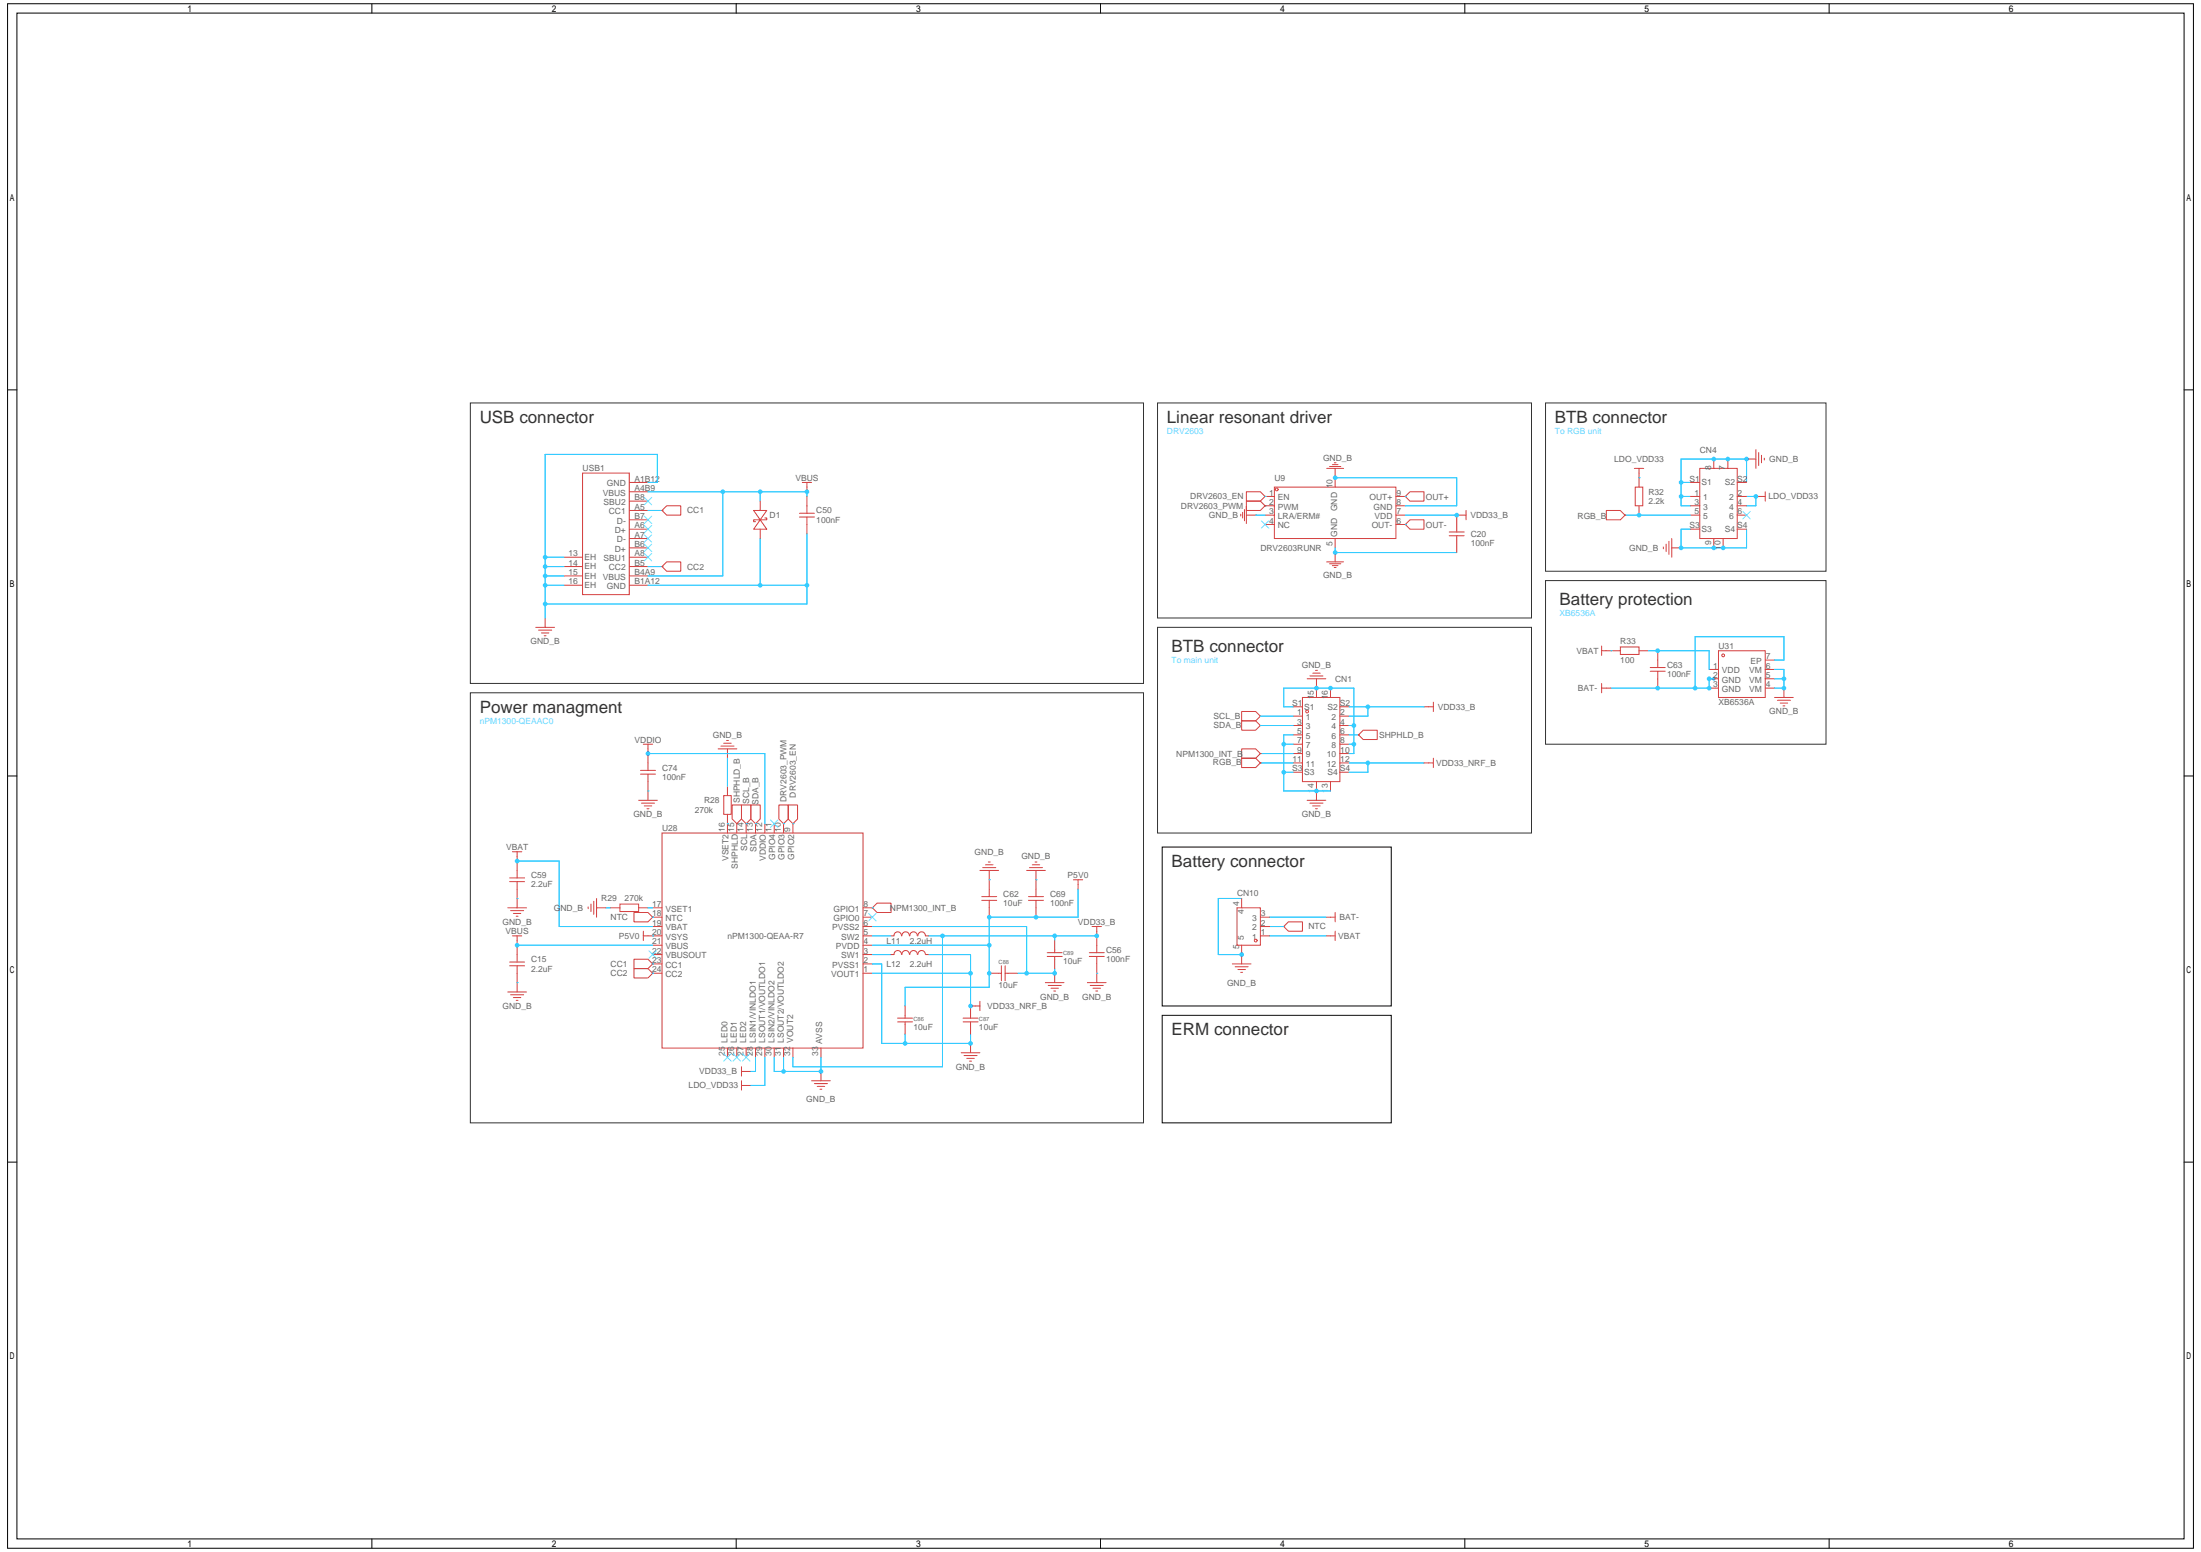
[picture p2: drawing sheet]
<svg xmlns="http://www.w3.org/2000/svg" width="297mm" height="210mm" viewBox="0 0 297 210" stroke-linecap="round" stroke-linejoin="round" font-family="sans-serif">
<circle cx="231.4" cy="91.6" r=".25" fill="#39f"/>
<g fill="none" stroke="#d43d3d" stroke-width=".14">
<path d="M76.1 75.2h2.6M76.1 76.5h2.6M76.1 77.8h2.6M76.1 79h2.6M78.7 63.9h6.3v16.4h-6.3zM85 65.1h2.5M85 66.4h2.5M85 67.7h2.5M85 68.9h2.5M85 70.2h2.5M85 71.4h2.5M85 72.7h2.5"/>
<path d="M85 74h2.5M85 75.2h2.5M85 76.5h2.5M85 77.8h2.5M85 79h2.5M89.4 68.9l.6-.6h1.9v1.3h-1.9zM89.4 68.9h.1M89.4 76.5l.6-.6h1.9v1.2h-1.9zM89.4 76.5h.1M101.8 68.9h1.7l-.9 1.3zM102.6 70.2l.9 1.2h-1.7zM102.6 67.7v1.2"/>
<path d="M102.6 71.4v1.3M103.3 69.9h.2v.3h-1.7v.2h.2M107.9 69.3h2.1M107.9 69.8h2.1M108.3 65.1h1.3M109 65.1v1.3M109 67v2.3M109 69.8v2.3M167.5 69.4v.3M167.8 69.2v.7M168 68.8v1.5M168.3 66.4h1.9l.6 .6-.6 .7h-1.9z"/>
<path d="M168.3 67.7h1.9l.6 .6-.6 .6h-1.9zM168.3 69.6h1.2M168.3 68.4v2.3M169.5 69.6h.1M170.8 67h.1M170.8 68.3h.1M170.8 67h1.3M170.8 68.3h1.3M170.8 69.6h1.3M170.8 70.8h1.3M172.1 65.8h16.4v6.9h-16.4zM179.1 75.9h2.3"/>
<path d="M179.1 63.2h2.3M179.5 76.1h1.5M179.5 63h1.5M179.9 76.4h.8M179.9 62.7h.8M180.1 76.6h.3M180.1 62.5h.3M180.3 74.6h.1M180.3 64.5h.1M180.3 63.2v2.6M180.3 72.7v1.3M180.3 74.6v1.3"/>
<path d="M188.5 67h1.2M188.5 68.3h1.2M188.5 69.6h1.2M188.5 70.8h1.2M189.7 67h.1M189.7 70.8h.1M190.4 66.4h1.9v1.3h-1.9l-.7-.7zM190.4 70.2h1.9v1.2h-1.9l-.7-.6zM195.7 72.3h2M195.7 71.8h2M196.7 69.6h.1M196.7 69.6h1.2"/>
<path d="M196.7 69.6v2.2M196.7 72.3v2.3M197.9 68.9v1.3M216.9 68.9h1.9l.6 .7-.6 .6h-1.9zM219.4 69.6h.1M220.7 63.2h1.2M220.8 65.8h1v2.5h-1zM221.3 63.2v2.6M221.3 68.3v1.3M224.6 73.8v.3M225 73.5v1M225.3 73.1v1.8"/>
<path d="M225.7 74h1.3M225.7 72.7v2.5M228.2 65.1h1.3M228.2 71.4h1.3M228.2 67h1.3M228.2 68.3h1.3M228.2 69.6h1.3M229.5 63.2h5.1v9.5h-5.1zM231.4 62v1.2M231.4 72.7v1.3M232.7 72.7v1.3M233.3 62v1.2"/>
<path d="M234.6 65.1h1.2M234.6 71.4h1.2M234.6 67h1.2M234.6 68.3h1.2M234.6 69.6h1.2M235.8 62h1.3M237.1 67h1.2M237.1 60.7v2.5M237.5 61.1v1.8M237.8 61.5v1M238.2 61.9v.2M238.3 66.4v1.3"/>
<path d="M72.3 84.7h2.6M72.7 85.1h1.8M73.1 85.5h1M73.5 85.8h.2M73.6 83.4v1.3M98.1 100h.2M167.7 96.1h1.8l.7 .6-.7 .6h-1.8zM167.7 97.3h1.8l.7 .7-.7 .6h-1.8zM170.2 96.7h.1M170.2 98h.1M174.6 96.7h1.3M174.6 98h1.3"/>
<path d="M174.6 99.2h1.3M174.6 95.4h1.3M175.9 94.2h5v11.3h-5zM176.5 91.6h2.5M176.9 91.3h1.7M177.2 90.9h1.1M177.6 90.5h.3M177.8 91.6v2.6M179.6 92.9v1.3M180.9 96.7h1.3M180.9 98h1.3M180.9 99.2h1.3"/>
<path d="M180.9 95.4h1.3M183.4 99.2h.1M184.1 98.6h1.9v1.3h-1.9l-.7-.7zM192.3 95.4h1.2M193.5 94.8v1.3M216.3 87.9h2.5M216.3 87.2v1.3M216.3 92.3v1.2M216.3 92.9h1.2M218.8 87.4h2.5v1h-2.5zM221.3 87.9h1.3M222.8 90.1h2"/>
<path d="M222.8 90.6h2M223.8 87.9v2.2M223.8 90.6v2.3M230.8 90.4h1.2M230.8 91.6h1.2M230.8 92.9h1.2M232 87.9h6.3v6.3h-6.3zM238.3 90.4h1.3M238.3 91.6h1.3M238.3 92.9h1.3M238.3 89.1h1.3M239.6 94.2h2.5"/>
<path d="M240 94.5h1.8M240.4 94.9h1M240.7 95.3h.3M240.9 92.9v1.3M68.8 119h2M68.8 118.5h2M69.2 115h1.3M69.8 115v3.5M69.8 119v3.6M86.2 108.1h2.6M86.5 104.5h2M86.5 104h2"/>
<path d="M86.6 108.4h1.8M86.9 100.5h1.2M87 108.8h1M87.4 109.2h.2M87.5 100.5v3.5M87.5 104.5v3.6M89.4 112.5h27.1v29h-27.1zM97 101.1h2.5M97.3 100.7h1.8M97.7 107.4h1v2.6h-1zM97.7 100.4h1M98.2 101.1v1.3"/>
<path d="M98.2 106.2v1.2M98.2 110v2.5M98.9 108.7h1.2v1.9l-.6 .6-.6-.6zM99.5 111.2h.1M99.5 111.2v1.3M100.1 108.7h1.3v1.9l-.7 .6-.6-.6zM100.7 111.2h.1M100.7 111.2v1.3M101.4 108.7h1.2v1.9l-.6 .6-.6-.6zM102 111.2h.1M102 111.2v1.3M103.3 111.2v1.3"/>
<path d="M104.5 111.2v1.3M105.2 108.7h1.2v1.9l-.6 .6-.6-.6zM105.8 111.2h.1M105.8 111.2v1.3M106.4 108.7h1.3v1.9l-.6 .6-.7-.6zM107.1 111.2h.1M107.1 111.2v1.3M132.3 117.5h2.5M132.7 117.1h1.8M133.1 116.8h1M133.4 116.4h.3M133.6 117.5v3.6"/>
<path d="M138.6 117.5h2.5M139 117.1h1.8M139.4 116.8h1M139.8 116.4h.2M139.9 117.5v3.6M144.9 118.8h1.3M145.6 118.8v1.2M167.7 101.1h1.8l.7 .6-.7 .7h-1.8zM167.7 102.4h1.8l.7 .6-.7 .6h-1.8zM170.2 101.7h.1M170.2 103h.1M174.6 103h1.3"/>
<path d="M174.6 101.7h1.3M174.6 100.5h1.3M174.6 104.3h1.3M176.5 108.1h2.5M176.9 108.4h1.7M177.2 108.8h1.1M177.6 109.2h.3M177.8 105.5v2.6M179.6 105.5v1.3M180.9 103h1.3M180.9 101.7h1.3M180.9 100.5h1.3"/>
<path d="M180.9 104.3h1.3M192.3 103h1.2M193.5 102.4v1.2M68.6 122.6h2.5M68.6 133.9h2.5M68.8 130.4h2M68.8 129.9h2M68.9 134.3h1.8M68.9 123h1.8M69.2 126.4h1.3M69.3 134.7h1M69.3 123.3h1"/>
<path d="M69.7 135.1h.2M69.7 123.7h.2M69.8 126.4v3.5M69.8 130.4v3.5M79.4 122.4v.3M79.8 122.1v1M80.2 121.7v1.8M80.5 122.6h1.3M80.5 121.3v2.5M82.4 122.6h1.3M83.7 122.1h2.5v1h-2.5zM85.6 129.5h1.9l.6 .6-.6 .7h-1.9z"/>
<path d="M85.6 130.8h1.9l.6 .6-.6 .6h-1.9zM85.6 123.2h1.9l.6 .6-.6 .7h-1.9zM86.2 122.6h1.3M86.9 126.4h2.5M86.9 125.7v1.3M88.1 130.1h.1M88.1 131.4h.1M88.1 123.8h.1M88.1 131.4h1.3M88.1 130.1h1.3M88.1 128.9h1.3M88.1 127.6h1.3"/>
<path d="M88.1 125.1h1.3M88.1 123.8h1.3M88.1 122.6h1.3M116.5 131.4h1.3M116.5 130.1h1.3M116.5 128.9h1.3M116.5 127.6h1.3M116.5 126.4h1.3M116.5 125.1h1.3M116.5 123.8h1.3M116.5 122.6h1.3M117.8 122.6h.1"/>
<path d="M118.4 121.9h1.9v1.3h-1.9l-.6-.6zM121.2 138h2M121.2 137.5h2M121.7 126.4a.5 .5 0 0 0-.5-.6 .5 .5 0 0 0-.5 .6h-.4M121.7 128.9a.5 .5 0 0 0-.5-.6 .5 .5 0 0 0-.5 .6h-.4M121.8 126.4a.5 .5 0 0 1 .5-.6 .5 .5 0 0 1 .5 .6M121.8 128.9a.5 .5 0 0 1 .5-.6 .5 .5 0 0 1 .5 .6M122.2 135.8v1.7M122.2 138v1.6M122.8 126.4a.5 .5 0 0 1 .5-.6 .5 .5 0 0 1 .6 .6M122.8 128.9a.5 .5 0 0 1 .5-.6 .5 .5 0 0 1 .6 .6M123.9 126.4a.5 .5 0 0 1 .5-.6 .5 .5 0 0 1 .5 .6"/>
<path d="M123.9 128.9a.5 .5 0 0 1 .5-.6 .5 .5 0 0 1 .5 .6M125 128.9h.4M125 126.4h.4M130 138h2.1M130 137.5h2.1M131 138v1.6M132.3 135.8h-1.3v1.7M132.3 135.2v1.3M132.6 121.1h2M132.6 121.6h2M133.6 131.4h1.6M133.6 121.6v2.2"/>
<path d="M135.2 130.4v2M135.7 131.4h1.7M135.7 130.4v2M138.9 121.1h2M138.9 121.6h2M139.9 121.6v2.2M141.1 132.7h2.6M141.4 128.6h2M141.4 129.1h2M141.5 133.1h1.8M141.9 133.4h1M142.3 133.8h.2"/>
<path d="M142.4 127v1.6M142.4 129.1v1.7M142.4 131.4v1.3M146.8 132.7h2.5M147.1 128.6h2M147.1 129.1h2M147.2 133.1h1.8M147.5 125.1h1.2M147.6 133.4h1M148 133.8h.2M148.1 125.1v3.5M148.1 129.1v3.6"/>
<path d="M166.4 130.1h2.5M166.8 130.5h1.7M167 122.6h3.2v5h-3.2zM167.1 130.9h1.1M167.5 131.3h.3M167.7 121.3v1.3M167.7 127.6v2.5M170.2 126.4h1.2M170.2 125.1h1.2M170.2 123.8h1.2M173.3 125.1l.7-.6h1.9v1.2h-1.9zM173.3 125.1h.1"/>
<path d="M179 126.4h1.3M179 123.8h1.3M180.3 123.2v1.3M180.3 125.7v1.3M98.2 141.5v1.3M99.5 141.5v1.3M100.1 144.7h1.3M100.1 144v1.3M100.1 145.9v1.3M100.1 146.6h1.3M100.7 141.5v1.3M102 141.5v1.3"/>
<path d="M103.3 141.5v1.3M104.5 141.5v1.3M105.8 141.5v1.3M107.1 141.5v1.3M109.6 145.9h2.5M110 146.3h1.7M110.3 146.7h1.1M110.7 147.1h.3M110.8 141.5v1.3M110.8 144.7v1.2M129.8 142.1h2.5M130.2 142.5h1.7"/>
<path d="M130.5 142.9h1M130.9 143.3h.3M131 140.9v1.2"/>
<circle cx="172.4" cy="66.1" r=".19"/>
<circle cx="176.5" cy="96.1" r=".19"/>
<circle cx="232.7" cy="88.5" r=".19"/>
<circle cx="169.5" cy="127" r=".19"/>
</g>
<g fill="none" stroke="#6ff" stroke-width=".14">
<path d="M87 67.2l1 1M87 69.7l1 1M87 70.9l1 1.1M87 72.2l1 1M87 73.5l1 1M87 74.7l1 1M88 67.2l-1 1M88 69.7l-1 1M88 70.9l-1 1.1M88 72.2l-1 1M88 73.5l-1 1M88 74.7l-1 1"/>
<path d="M170.3 70.3l1 1M171.3 70.3l-1 1M235.3 69.1l1 1M236.3 69.1l-1 1M104 110.7l1 1M105 110.7l-1 1M87.6 128.4l1 1M88.6 128.4l-1 1M117.3 123.3l1 1M118.3 123.3l-1 1M97.7 142.3l1 1M98.7 142.3l-1 1"/>
<path d="M99 142.3l1 1M100 142.3l-1 1M100.2 142.3l1.1 1M101.3 142.3l-1.1 1"/>
</g>
<g fill="none" stroke="#3cf" stroke-width=".14">
<path d="M73.6 79h2.5M73.6 77.8h2.5M73.6 76.5h2.5M73.6 75.2h2.5M87.5 79h21.5M87.5 65.1h1.3v-3.7h-15.2v22M87.5 76.5h1.9M87.5 66.4h21.5v.6M87.5 68.9h1.9M97.6 66.4v11.4h-10.1M102.6 66.4v1.3M102.6 72.7v6.3"/>
<path d="M109 72.1v9.4h-35.4M169.5 69.6h1.3M170.8 68.3h.1M170.8 67h.1M180.3 64.5h16.4v3.8h-7M180.3 74v.6h16.4M189.7 67h.1M189.7 70.8h.1M189.7 69.6h7M219.4 69.6h8.8M221.3 64.5h.1M227 65.1h1.2"/>
<path d="M227 67h1.2M228.2 71.4h-1.2v2.6h8.8v-2.6M235.8 65.1v-3.1h-8.8v6.3h1.2M235.8 67h1.3v1.3h-1.3M170.2 98h4.4M170.2 96.7h4.4M174.6 95.4h-1.3v-2.5h9.5v8.8h-.6M174.6 99.2h-1.3v7.6h6.3M182.2 98h.6M182.2 95.4h10.1M182.2 99.2h1.2M184.7 95.4v1.3h-2.5"/>
<path d="M217.5 87.9h.1M222.6 87.9h8.2v2.5M231.4 91.6h-.6v1.3h-13.3M239.6 90.4h1.3v2.5h-1.3M239.6 89.1h1.3v-3.1h-12v6.9M239.6 91.6h1.3M69.8 116.3h5.7v8.8h12.6M87.5 106.8h.1M87.5 101.7h15.8v9.5M98.2 111.2h.1M98.2 102.4v3.8M99.5 111.2h.1"/>
<path d="M100.7 111.2h.1M102 111.2h.1M105.8 111.2h.1M107.1 111.2h.1M133.6 118.8h.1M139.9 118.8h.1M170.2 101.7h4.4M170.2 103h4.4M173.3 100.5h1.3M173.3 104.3h1.3M182.2 100.5h.6M182.2 103h10.1"/>
<path d="M184.7 103v1.3h-2.5M69.8 132.7h.1M69.8 121.3h.1M69.8 127.6h18.3M81.8 122.6h.6M87.5 122.6h.6M88.1 131.4h.1M88.1 130.1h.1M88.1 126.4h.1M88.1 123.8h.1M117.8 122.6h.1M117.8 127.6h15.8"/>
<path d="M117.8 128.9h2.5M117.8 130.1h1.3v10.8h11.9v-1.3M117.8 131.4h13.2M117.8 126.4h2.5M117.8 125.1h20.8v6.3M122.2 139.6v1.3M125.4 128.9h5.6v6.9M125.4 126.4h22.7M127.3 126.4v17.6h-20.2v-1.2M142.4 130.8v.6h-5M142.4 126.4v.6M145.6 120v3.8h-12v9.5h-11.4v2.5"/>
<path d="M148.1 131.4h.1M167.7 121.3h-3.2v7.6h3.2M171.4 126.4h7.6M171.4 125.1h1.9M171.4 123.8h7.6M102 142.8v1.9h-.6M103.3 142.8v3.8h-1.9M104.5 142.8v1.9h6.3v-1.9M105.8 142.8v1.9"/>
</g>
<path d="M63.5 54.4h90.9v37.9h-90.9zM156.3 54.4h50.5v29h-50.5zM208.7 54.4h37.8v22.7h-37.8zM208.7 78.4h37.8v22.1h-37.8zM63.5 93.5h90.9v58.1h-90.9zM156.3 84.7h50.5v27.8h-50.5z" fill="none" stroke="#333" stroke-width=".14"/>
<g fill="none" stroke="#000" stroke-width=".14">
<path d="M1 .5h295.2v208.5h-295.2zM2.3 1.8h292.6v206h-292.6zM50.2 .5v1.3M99.4 .5v1.3M148.6 .5v1.3M197.8 .5v1.3M247 .5v1.3M1 52.6h1.3M294.9 52.6h1.3M1 104.8h1.3M156.9 114.4h30.9v21.4h-30.9zM294.9 104.8h1.3"/>
<path d="M156.9 137.1h30.9v14.5h-30.9zM1 156.9h1.3M294.9 156.9h1.3M50.2 207.8v1.2M99.4 207.8v1.2M148.6 207.8v1.2M197.8 207.8v1.2M247 207.8v1.2"/>
</g>
<g fill="#39f">
<circle cx="73.6" cy="79" r=".32"/>
<circle cx="73.6" cy="77.8" r=".32"/>
<circle cx="73.6" cy="76.5" r=".32"/>
<circle cx="73.6" cy="75.2" r=".32"/>
<circle cx="73.6" cy="81.5" r=".32"/>
<circle cx="109" cy="79" r=".32"/>
<circle cx="102.6" cy="79" r=".32"/>
<circle cx="97.6" cy="66.4" r=".32"/>
<circle cx="102.6" cy="66.4" r=".32"/>
<circle cx="109" cy="66.4" r=".32"/>
<circle cx="196.7" cy="69.6" r=".32"/>
<circle cx="180.3" cy="64.5" r=".32"/>
<circle cx="180.3" cy="74.6" r=".32"/>
<circle cx="69.8" cy="127.6" r=".32"/>
<circle cx="131" cy="131.4" r=".32"/>
<circle cx="131" cy="135.8" r=".32"/>
<circle cx="122.2" cy="140.9" r=".32"/>
<circle cx="131" cy="140.9" r=".32"/>
<circle cx="127.3" cy="126.4" r=".32"/>
<circle cx="142.4" cy="126.4" r=".32"/>
<circle cx="148.1" cy="126.4" r=".32"/>
<circle cx="69.8" cy="116.3" r=".32"/>
<circle cx="133.6" cy="127.6" r=".32"/>
<circle cx="133.6" cy="123.8" r=".32"/>
<circle cx="139.9" cy="123.8" r=".32"/>
<circle cx="133.6" cy="131.4" r=".32"/>
<circle cx="110.8" cy="144.7" r=".32"/>
<circle cx="105.8" cy="144.7" r=".32"/>
<circle cx="223.8" cy="87.9" r=".32"/>
<circle cx="240.9" cy="92.9" r=".32"/>
<circle cx="240.9" cy="91.6" r=".32"/>
<circle cx="177.8" cy="92.9" r=".32"/>
<circle cx="179.6" cy="92.9" r=".32"/>
<circle cx="182.8" cy="98" r=".32"/>
<circle cx="182.8" cy="100.5" r=".32"/>
<circle cx="177.8" cy="106.8" r=".32"/>
<circle cx="173.3" cy="104.3" r=".32"/>
<circle cx="173.3" cy="100.5" r=".32"/>
<circle cx="184.7" cy="103" r=".32"/>
<circle cx="87.5" cy="101.7" r=".32"/>
<circle cx="184.7" cy="95.4" r=".32"/>
<circle cx="237.1" cy="67" r=".32"/>
<circle cx="227" cy="67" r=".32"/>
<circle cx="227" cy="65.1" r=".32"/>
<circle cx="231.4" cy="62" r=".32"/>
<circle cx="233.3" cy="62" r=".32"/>
<circle cx="235.8" cy="62" r=".32"/>
<circle cx="232.7" cy="74" r=".32"/>
<circle cx="231.4" cy="74" r=".32"/>
<circle cx="227" cy="74" r=".32"/>
<circle cx="221.3" cy="69.6" r=".32"/>
<circle cx="167.7" cy="128.9" r=".32"/>
<circle cx="230.8" cy="91.6" r=".32"/>
<circle cx="230.8" cy="92.9" r=".32"/>
<circle cx="228.9" cy="92.9" r=".32"/>
<circle cx="223.8" cy="92.9" r=".32"/>
<circle cx="138.6" cy="131.4" r=".32"/>
<circle cx="142.4" cy="131.4" r=".32"/>
</g>
<g font-size="2.3" fill="#333">
<text x="64.8" y="57.1">USB connector</text>
<text x="157.6" y="57.1">Linear resonant driver</text>
<text x="209.9" y="57.1">BTB connector</text>
<text x="210.6" y="81.7">Battery protection</text>
<text x="158.2" y="88">BTB connector</text>
<text x="64.8" y="96.2">Power managment</text>
<text x="158.2" y="117.1">Battery connector</text>
<text x="158.2" y="139.8">ERM connector</text>
</g>
<g font-size="1.1" fill="#6cf">
<text x="157.6" y="58.6">DRV2603</text>
<text x="209.9" y="58.6">To RGB unit</text>
<text x="210.6" y="83.2">XB6536A</text>
<text x="158.2" y="89.5">To main unit</text>
<text x="64.8" y="97.7">nPM1300-QEAAC0</text>
</g>
<g font-size="1.1" fill="#666">
<text x="78.7" y="63.6">USB1</text>
<text x="82" y="65.7">GND</text>
<text x="85.7" y="65">A1B12</text>
<text x="107.4" y="64.9">VBUS</text>
<text x="172.1" y="64.9">U9</text>
<text x="178.6" y="62.2">GND_B</text>
<text x="179.9" y="65.9" transform="rotate(-90 179.9 65.9)">10</text>
<text x="218" y="62.4">LDO_VDD33</text>
<text x="228.1" y="65">S1</text>
<text x="229.5" y="61.1">CN4</text>
<text x="229.8" y="65.5">S1</text>
<text x="231" y="63.5" transform="rotate(-90 231 63.5)">8</text>
<text x="232.9" y="65.5">S2</text>
<text x="232.9" y="63.5" transform="rotate(-90 232.9 63.5)">7</text>
<text x="234.6" y="65">S2</text>
<text x="238.9" y="62.4">GND_B</text>
<text x="81.4" y="66.9">VBUS</text>
<text x="81.5" y="68.2">SBU2</text>
<text x="82.2" y="69.4">CC1</text>
<text x="83" y="72">D+</text>
<text x="83.3" y="70.7">D-</text>
<text x="85.7" y="66.3">A4B9</text>
<text x="85.7" y="67.5">B8</text>
<text x="85.7" y="68.8">A5</text>
<text x="85.7" y="70.1">B7</text>
<text x="85.7" y="71.3">A6</text>
<text x="92.8" y="69.3">CC1</text>
<text x="103.9" y="70">D1</text>
<text x="110.2" y="69.3">C50</text>
<text x="110.2" y="70.6">100nF</text>
<text x="159.4" y="68.7">DRV2603_PWM</text>
<text x="160.7" y="67.4">DRV2603_EN</text>
<text x="163.2" y="70">GND_B</text>
<text x="171.4" y="66.9">1</text>
<text x="171.4" y="68.2">2</text>
<text x="171.4" y="69.4">3</text>
<text x="171.4" y="70.7">4</text>
<text x="172.5" y="67.5">EN</text>
<text x="172.5" y="68.8">PWM</text>
<text x="172.5" y="70.1">LRA/ERM#</text>
<text x="172.5" y="71.3">NC</text>
<text x="180.6" y="69" transform="rotate(-90 180.6 69)">GND</text>
<text x="184.9" y="67.5">OUT+</text>
<text x="185.2" y="71.3">OUT-</text>
<text x="185.5" y="68.8">GND</text>
<text x="185.6" y="70.1">VDD</text>
<text x="188.5" y="70.7">6</text>
<text x="188.5" y="69.4">7</text>
<text x="188.5" y="68.2">8</text>
<text x="188.5" y="66.9">9</text>
<text x="192.5" y="67.5">OUT+</text>
<text x="192.5" y="71.3">OUT-</text>
<text x="198.5" y="70">VDD33_B</text>
<text x="213" y="70.1">RGB_B</text>
<text x="222.6" y="66.8">R32</text>
<text x="222.6" y="68.1">2.2k</text>
<text x="228.1" y="71.3">S3</text>
<text x="228.8" y="66.9">1</text>
<text x="228.8" y="68.2">3</text>
<text x="228.8" y="69.4">5</text>
<text x="229.8" y="71.8">S3</text>
<text x="230" y="67.5">1</text>
<text x="230" y="68.8">3</text>
<text x="230" y="70.1">5</text>
<text x="232.9" y="71.8">S4</text>
<text x="233.5" y="70.1">6</text>
<text x="233.5" y="68.8">4</text>
<text x="233.5" y="67.5">2</text>
<text x="234.6" y="71.3">S4</text>
<text x="234.6" y="69.4">6</text>
<text x="234.6" y="68.2">4</text>
<text x="234.6" y="66.9">2</text>
<text x="238.8" y="67.4">LDO_VDD33</text>
<text x="76.7" y="75.1">13</text>
<text x="76.7" y="76.4">14</text>
<text x="76.7" y="77.6">15</text>
<text x="78.9" y="75.6">EH</text>
<text x="78.9" y="76.9">EH</text>
<text x="81.5" y="75.8">SBU1</text>
<text x="82.2" y="77">CC2</text>
<text x="83" y="74.5">D+</text>
<text x="83.3" y="73.2">D-</text>
<text x="85.7" y="72.6">A7</text>
<text x="85.7" y="73.9">B6</text>
<text x="85.7" y="75.1">A8</text>
<text x="85.7" y="76.4">B5</text>
<text x="85.7" y="77.6">B4A9</text>
<text x="92.8" y="76.9">CC2</text>
<text x="170.2" y="74.4">DRV2603RUNR</text>
<text x="179.9" y="73.7" transform="rotate(-90 179.9 73.7)">5</text>
<text x="180.6" y="72.5" transform="rotate(-90 180.6 72.5)">GND</text>
<text x="198.6" y="72.5">C20</text>
<text x="198.6" y="73.7">100nF</text>
<text x="220" y="74.4">GND_B</text>
<text x="231" y="73.6" transform="rotate(-90 231 73.6)">9</text>
<text x="232.3" y="74.2" transform="rotate(-90 232.3 74.2)">10</text>
<text x="76.7" y="78.9">16</text>
<text x="78.9" y="78.2">EH</text>
<text x="78.9" y="79.4">EH</text>
<text x="81.4" y="78.3">VBUS</text>
<text x="82" y="79.5">GND</text>
<text x="85.7" y="78.9">B1A12</text>
<text x="178.6" y="78.1">GND_B</text>
<text x="71.6" y="87">GND_B</text>
<text x="212.9" y="88.3">VBAT</text>
<text x="218.8" y="87">R33</text>
<text x="218.8" y="89.5">100</text>
<text x="232" y="87.6">U31</text>
<text x="236.3" y="89.6">EP</text>
<text x="238.4" y="89">7</text>
<text x="174.5" y="95.3">S1</text>
<text x="175.8" y="90.2">GND_B</text>
<text x="176.1" y="95.8">S1</text>
<text x="177.4" y="94.4" transform="rotate(-90 177.4 94.4)">15</text>
<text x="179.2" y="95.8">S2</text>
<text x="179.3" y="94.4" transform="rotate(-90 179.3 94.4)">16</text>
<text x="180.3" y="92">CN1</text>
<text x="180.9" y="95.3">S2</text>
<text x="194.1" y="95.8">VDD33_B</text>
<text x="213.1" y="93.3">BAT-</text>
<text x="225.1" y="90.2">C63</text>
<text x="225.1" y="91.4">100nF</text>
<text x="231.3" y="90.3">1</text>
<text x="231.3" y="91.5">2</text>
<text x="231.3" y="92.8">3</text>
<text x="232" y="95.2">XB6536A</text>
<text x="232.5" y="90.9">VDD</text>
<text x="232.5" y="92.2">GND</text>
<text x="232.5" y="93.4">GND</text>
<text x="236.2" y="93.4">VM</text>
<text x="236.2" y="92.2">VM</text>
<text x="236.2" y="90.9">VM</text>
<text x="238.4" y="92.8">4</text>
<text x="238.4" y="91.5">5</text>
<text x="238.4" y="90.3">6</text>
<text x="85.7" y="100.3">VDDIO</text>
<text x="96.2" y="99.6">GND_B</text>
<text x="163.9" y="97.1">SCL_B</text>
<text x="163.9" y="98.4">SDA_B</text>
<text x="175.2" y="96.6">1</text>
<text x="175.2" y="97.8">3</text>
<text x="175.2" y="99.1">5</text>
<text x="175.2" y="100.4">7</text>
<text x="175.2" y="101.6">9</text>
<text x="176.3" y="97.2">1</text>
<text x="176.3" y="98.5">3</text>
<text x="176.3" y="99.7">5</text>
<text x="176.3" y="101">7</text>
<text x="179.8" y="101">8</text>
<text x="179.8" y="99.7">6</text>
<text x="179.8" y="98.5">4</text>
<text x="179.8" y="97.2">2</text>
<text x="181" y="101.6">10</text>
<text x="181" y="100.4">8</text>
<text x="181" y="99.1">6</text>
<text x="181" y="97.8">4</text>
<text x="181" y="96.6">2</text>
<text x="186.2" y="99.6">SHPHLD_B</text>
<text x="238.9" y="96.5">GND_B</text>
<text x="89.4" y="104">C74</text>
<text x="89.4" y="105.3">100nF</text>
<text x="107.5" y="107.7" transform="rotate(-90 107.5 107.7)">DRV2603_EN</text>
<text x="158.8" y="102.1">NPM1300_INT_B</text>
<text x="163.8" y="103.3">RGB_B</text>
<text x="174.5" y="104.2">S3</text>
<text x="174.5" y="102.9">11</text>
<text x="176.1" y="104.7">S3</text>
<text x="176.3" y="102.3">9</text>
<text x="176.3" y="103.5">11</text>
<text x="177.4" y="107.1" transform="rotate(-90 177.4 107.1)">14</text>
<text x="179.2" y="103.5">12</text>
<text x="179.2" y="102.3">10</text>
<text x="179.2" y="104.7">S4</text>
<text x="179.3" y="107.1" transform="rotate(-90 179.3 107.1)">13</text>
<text x="180.9" y="104.2">S4</text>
<text x="181" y="102.9">12</text>
<text x="193.9" y="103.4">VDD33_NRF_B</text>
<text x="85.5" y="110.4">GND_B</text>
<text x="89.4" y="112.2">U28</text>
<text x="93.8" y="109.7">270k</text>
<text x="95.1" y="108.5">R28</text>
<text x="97.9" y="112.3" transform="rotate(-90 97.9 112.3)">16</text>
<text x="99.1" y="112.3" transform="rotate(-90 99.1 112.3)">15</text>
<text x="99.9" y="108.4" transform="rotate(-90 99.9 108.4)">SHPHLD_B</text>
<text x="100.4" y="112.3" transform="rotate(-90 100.4 112.3)">14</text>
<text x="101.1" y="108.5" transform="rotate(-90 101.1 108.5)">SCL_B</text>
<text x="101.7" y="112.3" transform="rotate(-90 101.7 112.3)">13</text>
<text x="102.4" y="108.7" transform="rotate(-90 102.4 108.7)">SDA_B</text>
<text x="102.9" y="112.3" transform="rotate(-90 102.9 112.3)">12</text>
<text x="104.2" y="112.3" transform="rotate(-90 104.2 112.3)">11</text>
<text x="105.4" y="112.3" transform="rotate(-90 105.4 112.3)">10</text>
<text x="106.2" y="108.3" transform="rotate(-90 106.2 108.3)">DRV2603_PWM</text>
<text x="106.7" y="112.3" transform="rotate(-90 106.7 112.3)">9</text>
<text x="175.8" y="110.4">GND_B</text>
<text x="68.3" y="114.8">VBAT</text>
<text x="71.7" y="118.6">C59</text>
<text x="71.7" y="119.8">2.2uF</text>
<text x="98.4" y="116.2" transform="rotate(-90 98.4 116.2)">VSET2</text>
<text x="99.6" y="117.3" transform="rotate(-90 99.6 117.3)">SHPHLD</text>
<text x="100.9" y="114.8" transform="rotate(-90 100.9 114.8)">SCL</text>
<text x="102.2" y="115" transform="rotate(-90 102.2 115)">SDA</text>
<text x="103.4" y="116.2" transform="rotate(-90 103.4 116.2)">VDDIO</text>
<text x="104.7" y="116.1" transform="rotate(-90 104.7 116.1)">GPIO4</text>
<text x="105.9" y="116.1" transform="rotate(-90 105.9 116.1)">GPIO3</text>
<text x="107.2" y="116.1" transform="rotate(-90 107.2 116.1)">GPIO2</text>
<text x="131.6" y="115.4">GND_B</text>
<text x="137.9" y="116">GND_B</text>
<text x="144.2" y="118.6">P5V0</text>
<text x="67.8" y="124.9">GND_B</text>
<text x="74.8" y="123">GND_B</text>
<text x="81.2" y="121.7">R29</text>
<text x="82.4" y="124.2">NTC</text>
<text x="84.3" y="121.7">270k</text>
<text x="88" y="122.5">17</text>
<text x="88" y="123.7">18</text>
<text x="88" y="125">19</text>
<text x="89.9" y="123.1">VSET1</text>
<text x="89.9" y="124.4">NTC</text>
<text x="89.9" y="125.6">VBAT</text>
<text x="112.4" y="125.6">PVSS2</text>
<text x="112.6" y="124.4">GPIO0</text>
<text x="112.6" y="123.1">GPIO1</text>
<text x="116.6" y="125">6</text>
<text x="116.6" y="123.7">7</text>
<text x="116.6" y="122.5">8</text>
<text x="120.2" y="123">NPM1300_INT_B</text>
<text x="135.5" y="121.1">C62</text>
<text x="135.5" y="122.3">10uF</text>
<text x="141.8" y="121.1">C69</text>
<text x="141.8" y="122.3">100nF</text>
<text x="145.5" y="124.9">VDD33_B</text>
<text x="167" y="121">CN10</text>
<text x="167.3" y="122.3" transform="rotate(-90 167.3 122.3)">4</text>
<text x="167.9" y="123.4" transform="rotate(-90 167.9 123.4)">4</text>
<text x="169.1" y="124.4">3</text>
<text x="169.1" y="125.6">2</text>
<text x="170.2" y="123.7">3</text>
<text x="170.2" y="125">2</text>
<text x="176.7" y="125.5">NTC</text>
<text x="180.9" y="124.2">BAT-</text>
<text x="68.3" y="126.1">VBUS</text>
<text x="71.7" y="129.9">C15</text>
<text x="71.7" y="131.2">2.2uF</text>
<text x="82.4" y="130.5">CC1</text>
<text x="82.4" y="131.8">CC2</text>
<text x="83.6" y="126.8">P5V0</text>
<text x="88" y="126.2">20</text>
<text x="88" y="127.5">21</text>
<text x="88" y="128.8">22</text>
<text x="88" y="130">23</text>
<text x="88" y="131.3">24</text>
<text x="89.9" y="126.9">VSYS</text>
<text x="89.9" y="128.1">VBUS</text>
<text x="89.9" y="129.4">VBUSOUT</text>
<text x="89.9" y="130.7">CC1</text>
<text x="89.9" y="131.9">CC2</text>
<text x="98.2" y="126.8">nPM1300-QEAA-R7</text>
<text x="112.2" y="131.9">VOUT1</text>
<text x="112.4" y="130.7">PVSS1</text>
<text x="112.9" y="128.1">PVDD</text>
<text x="113.6" y="129.4">SW1</text>
<text x="113.6" y="126.9">SW2</text>
<text x="116.6" y="131.3">1</text>
<text x="116.6" y="130">2</text>
<text x="116.6" y="128.8">3</text>
<text x="116.6" y="127.5">4</text>
<text x="116.6" y="126.2">5</text>
<text x="119.7" y="127.4">L11</text>
<text x="119.7" y="130.5">L12</text>
<text x="122.8" y="127.4">2.2uH</text>
<text x="122.8" y="130.5">2.2uH</text>
<text x="143.5" y="130.2">10uF</text>
<text x="149.3" y="128.7">C56</text>
<text x="149.3" y="129.9">100nF</text>
<text x="167.3" y="128.1" transform="rotate(-90 167.3 128.1)">5</text>
<text x="167.9" y="126.9" transform="rotate(-90 167.9 126.9)">5</text>
<text x="169.1" y="126.9">1</text>
<text x="170.2" y="126.2">1</text>
<text x="180.7" y="126.8">VBAT</text>
<text x="67.8" y="136.2">GND_B</text>
<text x="133.3" y="136.2">VDD33_NRF_B</text>
<text x="134.8" y="133.5">10uF</text>
<text x="140.4" y="135">GND_B</text>
<text x="146.1" y="135">GND_B</text>
<text x="165.7" y="133.1">GND_B</text>
<text x="97.9" y="142.6" transform="rotate(-90 97.9 142.6)">25</text>
<text x="98.2" y="140.8" transform="rotate(-90 98.2 140.8)">LED0</text>
<text x="99.1" y="142.6" transform="rotate(-90 99.1 142.6)">26</text>
<text x="99.5" y="140.8" transform="rotate(-90 99.5 140.8)">LED1</text>
<text x="100.4" y="142.6" transform="rotate(-90 100.4 142.6)">27</text>
<text x="100.8" y="140.8" transform="rotate(-90 100.8 140.8)">LED2</text>
<text x="101.7" y="142.6" transform="rotate(-90 101.7 142.6)">28</text>
<text x="102" y="140.8" transform="rotate(-90 102 140.8)">LSIN1/VINLDO1</text>
<text x="102.9" y="142.6" transform="rotate(-90 102.9 142.6)">29</text>
<text x="103.3" y="140.8" transform="rotate(-90 103.3 140.8)">LSOUT1/VOUTLDO1</text>
<text x="104.2" y="142.6" transform="rotate(-90 104.2 142.6)">30</text>
<text x="104.6" y="140.8" transform="rotate(-90 104.6 140.8)">LSIN2/VINLDO2</text>
<text x="105.4" y="142.6" transform="rotate(-90 105.4 142.6)">31</text>
<text x="105.8" y="140.8" transform="rotate(-90 105.8 140.8)">LSOUT2/VOUTLDO2</text>
<text x="106.7" y="142.6" transform="rotate(-90 106.7 142.6)">32</text>
<text x="107.1" y="140.8" transform="rotate(-90 107.1 140.8)">VOUT2</text>
<text x="110.5" y="142.5" transform="rotate(-90 110.5 142.5)">33</text>
<text x="111" y="141" transform="rotate(-90 111 141)">AVSS</text>
<text x="123.3" y="139">10uF</text>
<text x="132.2" y="139">10uF</text>
<text x="93" y="147">LDO_VDD33</text>
<text x="94.4" y="145.1">VDD33_B</text>
<text x="108.9" y="148.9">GND_B</text>
<text x="129.1" y="144.4">GND_B</text>
</g>
<g font-size=".8" fill="#666">
<text x="134.8" y="130.1">C88</text>
<text x="143.5" y="129">C89</text>
<text x="123.3" y="137.8">C86</text>
<text x="132.2" y="137.8">C87</text>
</g>
</svg>
